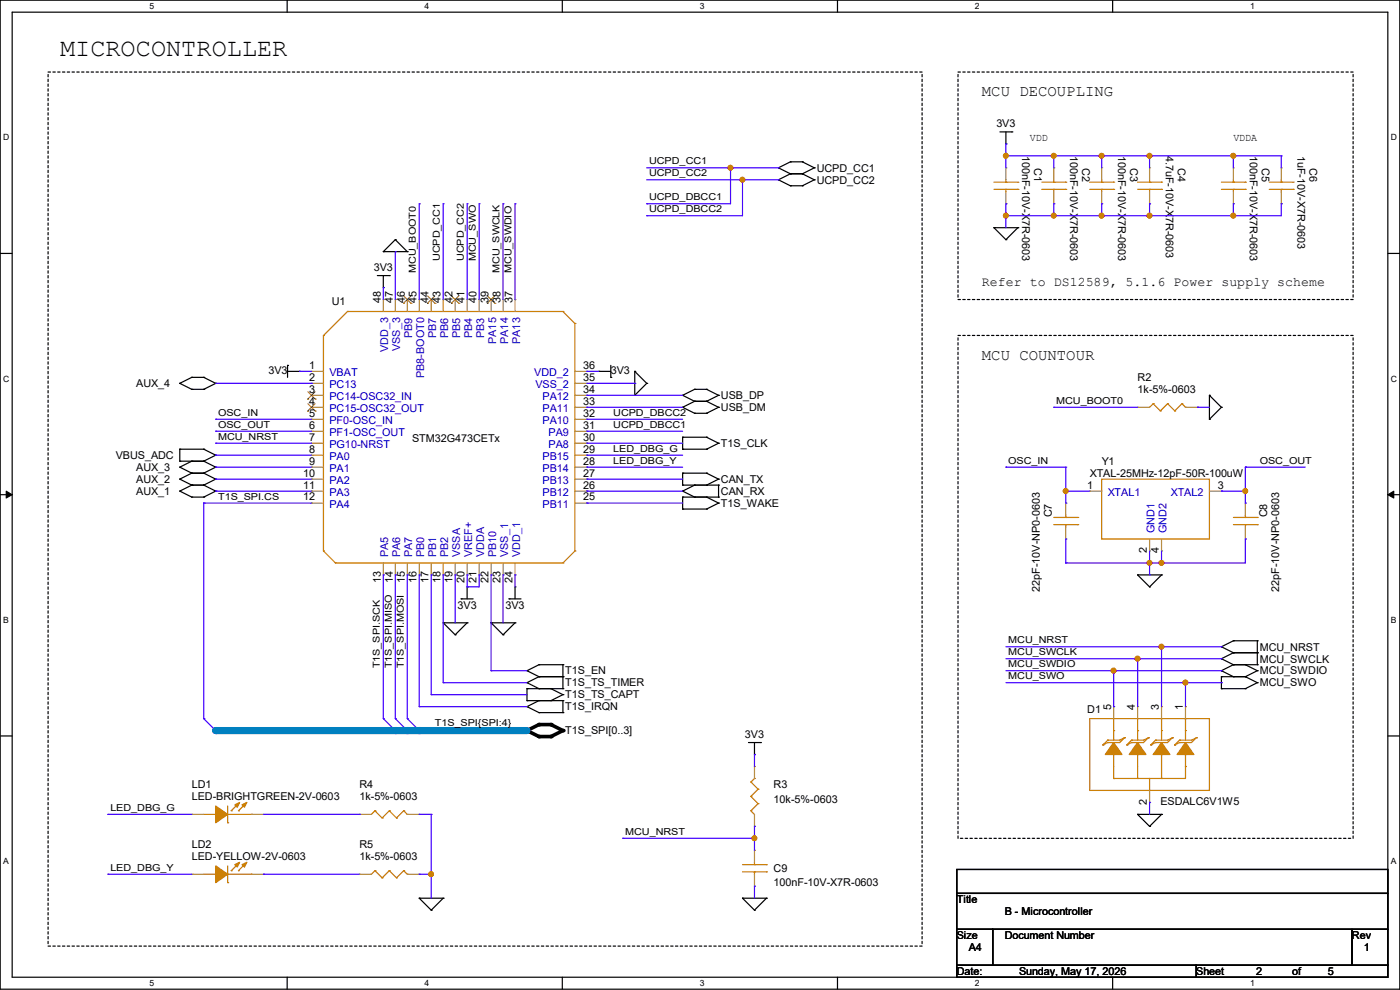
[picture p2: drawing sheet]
<svg xmlns="http://www.w3.org/2000/svg" width="297mm" height="210mm" viewBox="0 0 297 210" stroke-linecap="round" stroke-linejoin="round" font-family="sans-serif">
<path d="M0 0h297v209.8h-297zM2.6 2.6h291.8v204.7h-291.8z" fill="none" stroke="#000" stroke-width=".25"/>
<g fill="#fff">
<path d="M31.7 .3h1v2h-1z"/>
<path d="M31.7 207.6h1v1.9h-1z"/>
</g>
<path d="M60.9 0v2.6M60.9 207.3v2.5" fill="none" stroke="#000" stroke-width=".25"/>
<g fill="#fff">
<path d="M90.1 .3h1v2h-1z"/>
<path d="M90.1 207.6h1v1.9h-1z"/>
</g>
<path d="M119.3 0v2.6M119.3 207.3v2.5" fill="none" stroke="#000" stroke-width=".25"/>
<g fill="#fff">
<path d="M148.5 .3h.9v2h-.9z"/>
<path d="M148.5 207.6h.9v1.9h-.9z"/>
</g>
<path d="M177.7 0v2.6M177.7 207.3v2.5" fill="none" stroke="#000" stroke-width=".25"/>
<g fill="#fff">
<path d="M206.8 .3h1v2h-1z"/>
<path d="M206.8 207.6h1v1.9h-1z"/>
</g>
<path d="M236.1 0v2.6M236.1 207.3v2.5" fill="none" stroke="#000" stroke-width=".25"/>
<g fill="#fff">
<path d="M265.2 .3h1v2h-1z"/>
<path d="M265.2 207.6h1v1.9h-1z"/>
<path d="M.7 28.2h1.2v1.9h-1.2z"/>
<path d="M295.1 28.2h1.2v1.9h-1.2z"/>
<path d="M.7 79.3h1.2v2h-1.2z"/>
<path d="M295.1 79.3h1.2v2h-1.2z"/>
</g>
<path d="M0 53.8h2.6M294.4 53.8h2.6" fill="none" stroke="#000" stroke-width=".25"/>
<g fill="#fff">
<path d="M.7 130.5h1.2v2h-1.2z"/>
<path d="M295.1 130.5h1.1v2h-1.1z"/>
</g>
<path d="M0 104.9h2.6M294.4 104.9h2.6" fill="none" stroke="#000" stroke-width=".25"/>
<path d="M1.3 104.2l1.3 .7-1.3 .8zM294.4 104.9l1.3-.7v1.5z" fill="#000" stroke="#000" stroke-width=".21"/>
<g fill="#fff">
<path d="M.7 181.7h1.2v2h-1.2z"/>
<path d="M295.1 181.7h1.1v2h-1.1z"/>
</g>
<g fill="none" stroke="#000" stroke-width=".25">
<path d="M165.1 35.6h.1M165.1 38.1h.1M165.1 35.6l2.6 1.3M165.1 38.1l2.6 1.3M167.7 34.3h.1M167.7 36.9h.1M167.7 39.4h.1M167.7 34.3l-2.6 1.3M167.7 34.3h2.5M167.7 36.9h2.5M167.7 36.9l-2.6 1.2M167.7 39.4h2.5"/>
<path d="M170.2 34.3h.1M170.2 36.9h.1M170.2 39.4h.1M170.2 34.3l2.6 1.3M170.2 36.9l2.6 1.2M172.8 35.6h.1M172.8 38.1h.1M172.8 35.6l-2.6 1.3M172.8 38.1l-2.6 1.3M212.1 28h2.6M213.4 30.5h.1M213.4 28v2.5"/>
<path d="M214.7 28h.1M80.1 58.5h2.5M81.3 53.4h.1M81.3 53.4h5.1M81.3 58.5v2.5M82.6 58.5h.1M83.9 50.8h.1M83.9 50.8l-2.6 2.6M83.9 50.8l2.5 2.6M86.4 53.4h.1M210.9 48.3h.1M210.9 48.3h5"/>
<path d="M210.9 48.3l2.5 2.5M213.4 50.8h.1M215.9 48.3h.1M215.9 48.3l-2.5 2.5M61 77.5h.1M61 78.8h2.5M61 77.5v2.6M63.5 78.8h.1M81.3 61h.1M127 78.8h.1M127 78.8h2.6M129.6 77.5v2.6"/>
<path d="M134.7 78.8h.1M134.7 78.8v5.1M134.7 78.8l2.5 2.5M38.1 97.8h.1M38.1 95.3h.1M38.1 99.1h.1M38.1 81.3h.1M38.1 95.3h5.1M38.1 97.8h5.1M38.1 95.3v2.5M38.1 99.1l2.6 1.3M38.1 81.3l2.6 1.3"/>
<path d="M40.7 97.8h.1M40.7 80.1h.1M40.7 82.6h.1M40.7 97.8l-2.6 1.3M40.7 82.6h2.5M40.7 80.1l-2.6 1.2M40.7 80.1h2.5M43.2 95.3h.1M43.2 97.8h.1M43.2 80.1h.1M43.2 82.6h.1M43.2 95.3l2.6 1.3"/>
<path d="M43.2 97.8l2.6 1.3M43.2 80.1l2.6 1.2M45.8 96.6h.1M45.8 99.1h.1M45.8 81.3h.1M45.8 96.6l-2.6 1.2M45.8 99.1l-2.6 1.3M45.8 81.3l-2.6 1.3M129.6 80.1h.1M134.7 83.9h.1M137.2 81.3h.1M137.2 81.3l-2.5 2.6"/>
<path d="M144.8 95.3h.1M144.8 92.8h.1M144.8 83.9h.1M144.8 86.4h.1M144.8 92.8h5.1M144.8 95.3h5.1M144.8 92.8v2.5M144.8 83.9l2.6 1.2M144.8 86.4l2.6 1.3M147.4 82.6h.1M147.4 85.1h.1M147.4 87.7h.1"/>
<path d="M147.4 82.6l-2.6 1.3M147.4 82.6h2.5M147.4 85.1h2.5M147.4 85.1l-2.6 1.3M147.4 87.7h2.5M149.9 92.8h.1M149.9 95.3h.1M149.9 82.6h.1M149.9 85.1h.1M149.9 87.7h.1M149.9 92.8l2.5 1.2M149.9 82.6l2.5 1.3"/>
<path d="M149.9 85.1l2.5 1.3M152.4 94h.1M152.4 83.9h.1M152.4 86.4h.1M152.4 94l-2.5 1.3M152.4 83.9l-2.5 1.2M152.4 86.4l-2.5 1.3M256.6 83.9h.1M256.6 88.9h.1M256.6 83.9v5M256.6 83.9l2.5 2.5M259.1 86.4h.1"/>
<path d="M259.1 86.4l-2.5 2.5M38.1 101.6h.1M38.1 104.2h.1M38.1 101.6l2.6 1.3M38.1 104.2l2.6 1.3M40.7 100.4h.1M40.7 102.9h.1M40.7 105.5h.1M40.7 100.4h2.5M40.7 100.4l-2.6 1.2M40.7 102.9h2.5M40.7 102.9l-2.6 1.3"/>
<path d="M40.7 105.5h2.5M43.2 100.4h.1M43.2 102.9h.1M43.2 105.5h.1M43.2 100.4l2.6 1.2M43.2 102.9l2.6 1.3M45.8 101.6h.1M45.8 104.2h.1M45.8 101.6l-2.6 1.3M45.8 104.2l-2.6 1.3M144.8 108h.1M144.8 105.5h.1"/>
<path d="M144.8 102.9h.1M144.8 100.4h.1M144.8 104.2h.1M144.8 100.4v2.5M144.8 105.5v2.5M144.8 100.4h5.1M144.8 102.9h7.6M144.8 105.5h7.6M144.8 108h5.1M144.8 104.2l2.6 1.3M147.4 102.9h.1M147.4 105.5h.1"/>
<path d="M147.4 102.9l-2.6 1.3M149.9 105.5h.1M149.9 108h.1M149.9 100.4h.1M149.9 102.9h.1M149.9 105.5l2.5 1.2M149.9 100.4l2.5 1.2M152.4 106.7h.1M152.4 101.6h.1M152.4 102.9h.1M152.4 105.5h.1M152.4 106.7l-2.5 1.3"/>
<path d="M152.4 101.6l-2.5 1.3M152.4 102.9v2.6M94 132.1h.1M94 132.1h5.1M94 132.1l2.6 2.6M96.6 134.7h.1M97.8 127h.1M97.8 127h2.6M99.1 124.5h.1M99.1 132.1h.1M99.1 124.5v2.5M99.1 132.1l-2.5 2.6"/>
<path d="M104.2 132.1h.1M104.2 132.1h5.1M104.2 132.1l2.5 2.6M106.7 134.7h.1M108 127h.1M108 127h2.5M109.3 124.5h.1M109.3 132.1h.1M109.3 124.5v2.5M109.3 132.1l-2.6 2.6M241.3 122h.1M241.3 122h5.1"/>
<path d="M241.3 122l2.6 2.5M243.9 124.5h.1M246.4 122h.1M246.4 122l-2.5 2.5M259.1 139.7h.1M259.1 137.2h.1M259.1 139.7l2.6 1.3M259.1 137.2l2.6 1.3M261.7 138.5h.1M261.7 135.9h.1M261.7 138.5l-2.6 1.2M261.7 138.5h5"/>
<path d="M261.7 135.9l-2.6 1.3M261.7 135.9h5M266.7 138.5h.1M266.7 135.9h.1M266.7 135.9v5.1M0 156.1h2.6M111.8 149.9h.1M111.8 148.6h.1M111.8 146.1h.1M111.8 144.8h.1M111.8 142.3h.1M111.8 146.1h7.6"/>
<path d="M111.8 148.6h7.6M111.8 149.9l2.5 1.3M111.8 146.1v2.5M111.8 144.8l2.5 1.3M111.8 142.3l2.5 1.3M114.3 148.6h.1M114.3 151.2h.1M114.3 143.6h.1M114.3 146.1h.1M114.3 141h.1M114.3 141h5.1M114.3 143.6h5.1"/>
<path d="M114.3 148.6l-2.5 1.3M114.3 151.2h5.1M114.3 143.6l-2.5 1.2M114.3 141l-2.5 1.3M116.9 146.1h.1M116.9 148.6h.1M116.9 146.1l2.5 1.3M119.4 148.6h.1M119.4 151.2h.1M119.4 147.4h.1M119.4 143.6h.1M119.4 146.1h.1"/>
<path d="M119.4 141h.1M119.4 141v5.1M119.4 148.6v2.6M119.4 147.4l-2.5 1.2M158.8 157.5h2.5M160.1 157.5v2.6M161.3 157.5h.1M259.1 142.3h.1M259.1 146.1h.1M259.1 143.6h.1M259.1 143.6h5.1M259.1 142.3l2.6 1.3"/>
<path d="M259.1 146.1h5.1M259.1 143.6v2.5M261.7 141h.1M261.7 143.6h.1M261.7 141h5M261.7 141l-2.6 1.3M264.2 141h.1M264.2 143.6h.1M264.2 146.1h.1M264.2 141l2.5 1.3M264.2 143.6l2.5 1.2M266.7 141h.1"/>
<path d="M266.7 142.3h.1M266.7 144.8h.1M266.7 142.3l-2.5 1.3M266.7 144.8l-2.5 1.3M294.4 156.1h2.6M160.1 160.1h.1M241.3 172.8h.1M241.3 172.8h5.1M241.3 172.8l2.6 2.5M243.9 175.3h.1M246.4 172.8h.1M246.4 172.8l-2.5 2.5"/>
<path d="M88.9 190.5h.1M88.9 190.5h5.1M88.9 190.5l2.6 2.6M91.5 193.1h.1M94 190.5h.1M94 190.5l-2.5 2.6M157.5 190.5h.1M157.5 190.5h5.1M157.5 190.5l2.6 2.6M160.1 193.1h.1M162.6 190.5h.1M162.6 190.5l-2.5 2.6"/>
<path d="M203 184.4h91.4v5.1h-91.4zM203 189.5h91.4v7.6h-91.4zM203 197.1h7.6v7.7h-7.6zM210.6 197.1h76.2v7.7h-76.2zM286.8 197.1h7.6v7.7h-7.6zM203 204.8h50.8v2.5h-50.8zM253.8 204.8h40.6v2.5h-40.6z"/>
</g>
<path d="M10.2 15.3h185.4v185.4h-185.4zM203.2 15.3h83.9v48.2h-83.9zM203.2 71.2h83.9v106.6h-83.9z" fill="none" stroke="#000" stroke-width=".25" stroke-dasharray=".5"/>
<path d="M111.8 155l2.5-1.3h2.6l2.5 1.3-2.5 1.3h-2.6z" fill="none" stroke="#000" stroke-width=".76"/>
<g fill="#000">
<circle cx="111.8" cy="155" r=".38"/>
<circle cx="114.3" cy="153.7" r=".38"/>
<circle cx="114.3" cy="156.3" r=".38"/>
<circle cx="116.9" cy="156.3" r=".38"/>
<circle cx="116.9" cy="153.7" r=".38"/>
<circle cx="119.4" cy="155" r=".38"/>
</g>
<g fill="none" stroke="#4200ff" stroke-width=".25">
<path d="M213.4 33.1h.1M213.4 30.5h.1M213.4 33.1h20.3M213.4 30.5v5.1M223.6 33.1h.1M223.6 33.1v2.5M243.9 33.1h.1M243.9 33.1h27.9M243.9 33.1v2.5M261.7 33.1h.1M261.7 33.1v2.5M271.8 33.1h.1"/>
<path d="M271.8 33.1v2.5M83.9 53.4h.1M83.9 53.4v10.1M88.9 43.2h.1M88.9 43.2v20.3M101.6 43.2h.1M101.6 43.2v20.3M213.4 45.8h.1M213.4 43.2h.1M213.4 43.2v5.1M213.4 45.8h20.3M223.6 43.2h.1"/>
<path d="M223.6 45.8h.1M223.6 43.2v2.6M243.9 43.2h.1M243.9 45.8h.1M243.9 43.2v2.6M261.7 43.2h.1M261.7 45.8h.1M261.7 43.2v2.6M271.8 43.2h.1M271.8 43.2v2.6h-27.9M63.5 78.8h.1M63.5 78.8h2.6"/>
<path d="M124.5 78.8h.1M124.5 78.8h2.5M45.8 88.9h.1M45.8 91.5h.1M45.8 94h.1M45.8 96.6h.1M45.8 88.9h20.3M45.8 91.5h20.3M45.8 94h20.3M45.8 96.6h20.3M124.5 94h.1M124.5 94h20.3"/>
<path d="M213.4 99.1h.1M213.4 99.1h12.7M223.6 86.4h.1M223.6 86.4h17.7M226.1 99.1h.1M226.1 99.1v7.6M254 86.4h.1M254 86.4h2.6M264.2 99.1h.1M264.2 99.1v7.6M264.2 99.1h12.7M43.2 106.7v45.7"/>
<path d="M226.1 106.7h.1M226.1 114.3h.1M226.1 119.4h.1M226.1 104.2h.1M226.1 114.3v5.1M226.1 104.2h5.1M243.9 119.4h.1M243.9 116.9v5.1M246.4 119.4h.1M246.4 116.9v2.5M259.1 104.2h.1M259.1 104.2h5.1"/>
<path d="M264.2 106.7h.1M264.2 114.3h.1M264.2 114.3v5.1h-38.1M81.3 122h.1M81.3 122v30.4M83.9 122h.1M83.9 122v30.4M86.4 122h.1M86.4 122v30.4M88.9 122h.1M88.9 122v27.9M106.7 122h.1"/>
<path d="M106.7 122v10.1M109.3 122h.1M109.3 122v2.5M213.4 139.7h27.9M213.4 137.2h33M241.3 139.7h.1M243.9 122h.1M246.4 137.2h.1M43.2 152.4h.1M43.2 152.4l2.6 2.6M81.3 152.4h.1M81.3 152.4l2.6 2.6"/>
<path d="M83.9 152.4h.1M83.9 152.4l2.5 2.6M86.4 152.4h.1M86.4 152.4l2.5 2.6M213.4 144.8h38.1M213.4 142.3h22.9M236.3 142.3h.1M251.5 144.8h.1M22.9 172.8h.1M22.9 172.8h17.8M88.9 172.8h.1M88.9 172.8h2.6"/>
<path d="M91.5 172.8h.1M91.5 172.8v17.7M243.9 170.2h.1M243.9 170.2v2.6M22.9 185.5h.1M22.9 185.5h17.8M55.9 185.5h.1M55.9 185.5h20.3M88.9 185.5h.1M88.9 185.5h2.6M91.5 185.5h.1"/>
</g>
<g fill="none" stroke="#cc8006" stroke-width=".25">
<path d="M210.9 38.7h5M213.4 38.7h.1M213.4 38.1v.6M215.9 38.7h.1M221 38.7h5.1M223.6 38.7h.1M223.6 38.1v.6M226.1 38.7h.1M231.2 38.7h5.1M233.7 38.7h.1M233.7 38.1v.6M236.3 38.7h.1"/>
<path d="M241.3 38.7h5.1M243.9 38.7h.1M243.9 38.1v.6M246.4 38.7h.1M259.1 38.7h5.1M261.7 38.7h.1M261.7 38.1v.6M264.2 38.7h.1M269.3 38.7h5.1M271.8 38.7h.1M271.8 38.1v.6M274.4 38.7h.1"/>
<path d="M210.9 40.2h5M213.4 40.2h.1M213.4 40.2v.5M215.9 40.2h.1M221 40.2h5.1M223.6 40.2h.1M223.6 40.2v.5M226.1 40.2h.1M231.2 40.2h5.1M233.7 40.2h.1M233.7 40.2v.5M236.3 40.2h.1"/>
<path d="M241.3 40.2h5.1M243.9 40.2h.1M243.9 40.2v.5M246.4 40.2h.1M259.1 40.2h5.1M261.7 40.2h.1M261.7 40.2v.5M264.2 40.2h.1M269.3 40.2h5.1M271.8 40.2h.1M271.8 40.2v.5M274.4 40.2h.1"/>
<path d="M68.6 71.2h.1M68.6 71.2v45.7M73.7 66.1h.1M73.7 66.1h45.7M73.7 66.1l-5.1 5.1M119.4 66.1h.1M119.4 66.1l2.6 2.5M122 68.6h.1M122 68.6v48.3M244.6 85.6h.1M244.6 85.6l-.7 .8M244.6 85.6l1.6 1.6"/>
<path d="M246.2 87.2h.1M247.7 85.6h.1M247.7 85.6l-1.5 1.6M247.7 85.6l1.5 1.6M249.2 87.2h.1M250.7 85.6h.1M250.7 85.6l-1.5 1.6M250.7 85.6l.8 .8M251.5 86.4h.1M68.6 116.9h.1M68.6 116.9l2.6 2.5M71.2 119.4h.1"/>
<path d="M71.2 119.4h48.2M119.4 119.4h.1M122 116.9h.1M122 116.9l-2.6 2.5M223.6 109.8h5M223.6 111.3h5M226.1 111.3h.1M226.1 109.8h.1M226.1 109.3v.5M226.1 111.3v.5M228.6 109.8h.1M228.6 111.3h.1"/>
<path d="M233.7 101.6h22.9v12.7h-22.9zM261.7 109.8h5M261.7 111.3h5M264.2 111.3h.1M264.2 109.8h.1M264.2 109.3v.5M264.2 111.3v.5M266.7 109.8h.1M266.7 111.3h.1M231.2 152.4h25.4v15.3h-25.4zM234 158h.1M235 157h.1"/>
<path d="M235 157.5h.1M235 157l-1 1M235 157.5l-1 .5M236.3 155h.1M236.3 152.4h.1M236.3 152.4v4.6M238.5 156.5h.1M238.5 156.5l-1 .5h-2.5M238.5 156.5l-1 1h-2.5M239.1 158h.1M240.1 157h.1M240.1 157.5h.1"/>
<path d="M240.1 157l-1 1M240.1 157.5l-1 .5M241.3 155h.1M241.3 152.4h.1M241.3 152.4v4.6M243.6 156.5h.1M243.6 156.5l-1 .5h-2.5M243.6 156.5l-1 1h-2.5M244.1 158h.1M245.2 157h.1M245.2 157.5h.1M245.2 157l-1.1 1"/>
<path d="M245.2 157.5l-1.1 .5M246.4 155h.1M246.4 152.4h.1M246.4 152.4v4.6M248.7 156.5h.1M248.7 156.5l-1 .5h-2.5M248.7 156.5l-1 1h-2.5M249.2 158h.1M250.2 157h.1M250.2 157.5h.1M250.2 157l-1 1M250.2 157.5l-1 .5"/>
<path d="M251.5 155h.1M251.5 152.4h.1M251.5 152.4v4.6M253.8 156.5h.1M253.8 156.5l-1 .5h-2.6M253.8 156.5l-1 1h-2.6M43.2 172.8h2.6M45.8 172.8h.1M48.3 174.5h.1M48.3 171v3.5M48.3 172.8h5.1M49.1 172h.1"/>
<path d="M50.6 172h.1M50.6 170.5l-1.5 1.5M52.1 170.5l-1.5 1.5M53.4 172.8h.1M79.5 172h.1M79.5 172l-.7 .8M79.5 172l1.6 1.5M81.1 173.5h.1M82.6 172h.1M82.6 172l-1.5 1.5M82.6 172l1.5 1.5M84.1 173.5h.1"/>
<path d="M85.6 172h.1M85.6 172l-1.5 1.5M85.6 172l.8 .8M86.4 172.8h.1M159.3 172h.1M159.3 169h.1M159.3 165.9h.1M159.3 172l.8 .8M159.3 169l1.5 1.5M159.3 165.9l1.5 1.5M160.1 165.1h.1M160.1 165.1l-.8 .8"/>
<path d="M160.8 170.5h.1M160.8 167.4h.1M160.8 170.5l-1.5 1.5M160.8 167.4l-1.5 1.6M236.3 160.1h.1M236.3 165.1h.1M236.3 160.1v5M241.3 160.1h.1M241.3 165.1h.1M241.3 160.1v5M243.9 167.7h.1M243.9 165.1v2.6"/>
<path d="M246.4 160.1h.1M246.4 165.1h.1M246.4 160.1v5M251.5 160.1h.1M251.5 162.6h.1M251.5 160.1v5h-15.2M43.2 185.5h2.6M45.8 185.5h.1M48.3 187.2h.1M48.3 183.7v3.5M48.3 185.5h5.1M49.1 184.7h.1"/>
<path d="M50.6 184.7h.1M50.6 183.2l-1.5 1.5M52.1 183.2l-1.5 1.5M53.4 185.5h.1M79.5 184.7h.1M79.5 184.7l-.7 .8M79.5 184.7l1.6 1.5M81.1 186.2h.1M82.6 184.7h.1M82.6 184.7l-1.5 1.5M82.6 184.7l1.5 1.5M84.1 186.2h.1"/>
<path d="M85.6 184.7h.1M85.6 184.7l-1.5 1.5M85.6 184.7l.8 .8M86.4 185.5h.1M157.5 183.4h5.1M157.5 185h5.1M160.1 185h.1M160.1 183.4h.1M160.1 182.9v.5M160.1 185v.5M162.6 183.4h.1M162.6 185h.1"/>
</g>
<g fill="none" stroke="#a84" stroke-width=".25">
<path d="M213.4 35.6h.1M213.4 35.6v2.5M223.6 35.6h.1M223.6 35.6v2.5M233.7 35.6h.1M233.7 35.6v2.5M243.9 35.6h.1M243.9 35.6v2.5M261.7 35.6h.1M261.7 35.6v2.5M271.8 35.6h.1M271.8 35.6v2.5"/>
<path d="M213.4 43.2h.1M213.4 40.7v2.5M223.6 43.2h.1M223.6 40.7v2.5M233.7 43.2h.1M233.7 40.7v2.5M243.9 43.2h.1M243.9 40.7v2.5M261.7 43.2h.1M261.7 40.7v2.5M271.8 43.2h.1M271.8 40.7v2.5"/>
<path d="M66.1 78.8h.1M66.1 78.8h2.5M81.3 63.5h.1M81.3 63.5v2.6M83.9 63.5h.1M83.9 63.5v2.6M86.4 63.5h.1M86.4 63.5v2.6M88.9 63.5h.1M88.9 63.5v2.6M91.5 63.5h.1M91.5 63.5v2.6"/>
<path d="M94 63.5h.1M94 63.5v2.6M96.6 63.5h.1M96.6 63.5v2.6M99.1 63.5h.1M99.1 63.5v2.6M101.6 63.5h.1M101.6 63.5v2.6M104.2 63.5h.1M104.2 63.5v2.6M106.7 63.5h.1M106.7 63.5v2.6"/>
<path d="M109.3 63.5h.1M109.3 63.5v2.6M122 78.8h2.5M124.5 78.8h.1M66.1 81.3h.1M66.1 83.9h.1M66.1 86.4h.1M66.1 88.9h.1M66.1 91.5h.1M66.1 94h.1M66.1 96.6h.1M66.1 99.1h.1"/>
<path d="M66.1 81.3h2.5M66.1 83.9h2.5M66.1 86.4h2.5M66.1 88.9h2.5M66.1 91.5h2.5M66.1 94h2.5M66.1 96.6h2.5M66.1 99.1h2.5M122 81.3h2.5M122 83.9h2.5M122 86.4h2.5M122 88.9h2.5"/>
<path d="M122 91.5h2.5M122 94h2.5M122 96.6h2.5M122 99.1h2.5M124.5 81.3h.1M124.5 83.9h.1M124.5 86.4h.1M124.5 88.9h.1M124.5 91.5h.1M124.5 94h.1M124.5 96.6h.1M124.5 99.1h.1"/>
<path d="M241.3 86.4h.1M241.3 86.4h2.6M251.5 86.4h2.5M254 86.4h.1M66.1 101.6h.1M66.1 104.2h.1M66.1 106.7h.1M66.1 104.2h2.5M66.1 101.6h2.5M66.1 106.7h2.5M81.3 119.4v2.6M83.9 119.4v2.6"/>
<path d="M86.4 119.4v2.6M88.9 119.4v2.6M91.5 119.4v2.6M94 119.4v2.6M96.6 119.4v2.6M99.1 119.4v2.6M101.6 119.4v2.6M104.2 119.4v2.6M106.7 119.4v2.6M109.3 119.4v2.6M122 104.2h2.5M122 101.6h2.5"/>
<path d="M122 106.7h2.5M124.5 101.6h.1M124.5 104.2h.1M124.5 106.7h.1M226.1 106.7h.1M226.1 114.3h.1M226.1 106.7v2.6M226.1 111.8v2.5M231.2 104.2h.1M231.2 104.2h2.5M243.9 116.9h.1M243.9 114.3v2.6"/>
<path d="M246.4 116.9h.1M246.4 114.3v2.6M256.6 104.2h2.5M259.1 104.2h.1M264.2 106.7h.1M264.2 114.3h.1M264.2 106.7v2.6M264.2 111.8v2.5M81.3 122h.1M83.9 122h.1M86.4 122h.1M88.9 122h.1"/>
<path d="M91.5 122h.1M94 122h.1M96.6 122h.1M99.1 122h.1M101.6 122h.1M104.2 122h.1M106.7 122h.1M109.3 122h.1M236.3 149.9h.1M236.3 149.9v2.5M241.3 149.9h.1M241.3 149.9v2.5"/>
<path d="M246.4 149.9h.1M246.4 149.9v2.5M251.5 149.9h.1M251.5 149.9v2.5M40.7 172.8h.1M40.7 172.8h2.5M53.4 172.8h2.5M55.9 172.8h.1M76.2 172.8h.1M76.2 172.8h2.6M86.4 172.8h2.5M88.9 172.8h.1"/>
<path d="M160.1 175.3h.1M160.1 162.6h.1M160.1 162.6v2.5M160.1 172.8v2.5M243.9 170.2h.1M243.9 167.7v2.5M40.7 185.5h.1M40.7 185.5h2.5M53.4 185.5h2.5M55.9 185.5h.1M76.2 185.5h.1M76.2 185.5h2.6"/>
<path d="M86.4 185.5h2.5M88.9 185.5h.1M160.1 180.4h.1M160.1 188h.1M160.1 180.4v2.5M160.1 185.5v2.5"/>
</g>
<g fill="#cc8006" stroke="#cc8006" stroke-width=".25">
<path d="M45.8 171l2.5 1.8-2.5 1.7z" fill-rule="evenodd"/>
<path d="M51.4 170.7l1-.5-.5 1z" fill-rule="evenodd"/>
<path d="M49.8 170.7l1-.5-.5 1z" fill-rule="evenodd"/>
<path d="M45.8 183.7l2.5 1.8-2.5 1.7z" fill-rule="evenodd"/>
<path d="M51.4 183.4l1-.5-.5 1z" fill-rule="evenodd"/>
<path d="M49.8 183.4l1-.5-.5 1z" fill-rule="evenodd"/>
<path d="M236.3 157.5l1.7 2.6h-3.5z" fill-rule="evenodd"/>
<path d="M241.3 157.5l1.8 2.6h-3.5z" fill-rule="evenodd"/>
<path d="M246.4 157.5l1.8 2.6h-3.6z" fill-rule="evenodd"/>
<path d="M251.5 157.5l1.8 2.6h-3.6z" fill-rule="evenodd"/>
</g>
<g fill="none" stroke="#804000" stroke-width=".21">
<path d="M85.6 64.3h.1M85.6 62.8l1.6 1.5M87.2 62.8l-1.6 1.5M87.2 64.3h.1M90.7 64.3h.1M90.7 62.8l1.6 1.5M92.2 62.8l-1.5 1.5M92.3 64.3h.1M95.8 64.3h.1M95.8 62.8l1.6 1.5M97.3 62.8l-1.5 1.5M97.4 64.3h.1"/>
<path d="M103.4 64.3h.1M103.4 62.8l1.6 1.5M104.9 62.8l-1.5 1.5M105 64.3h.1M65.3 84.7h.1M65.3 87.2h.1M65.3 83.1l1.6 1.6M65.3 85.6l1.6 1.6M66.8 83.1l-1.5 1.6M66.8 85.6l-1.5 1.6M66.9 84.7h.1M66.9 87.2h.1"/>
</g>
<g fill="#f00" stroke="#f00" stroke-width=".25">
<circle cx="233.7" cy="33" r=".49"/>
<circle cx="223.5" cy="33" r=".49"/>
<circle cx="261.6" cy="33" r=".49"/>
<circle cx="233.7" cy="45.7" r=".49"/>
<circle cx="223.5" cy="45.7" r=".49"/>
<circle cx="243.9" cy="45.7" r=".49"/>
<circle cx="261.6" cy="45.7" r=".49"/>
<circle cx="213.4" cy="45.7" r=".49"/>
<circle cx="213.4" cy="33" r=".49"/>
<circle cx="91.5" cy="185.4" r=".49"/>
<circle cx="264.2" cy="104.2" r=".49"/>
<circle cx="246.4" cy="119.4" r=".49"/>
<circle cx="243.9" cy="119.4" r=".49"/>
<circle cx="226.1" cy="104.2" r=".49"/>
<circle cx="251.5" cy="144.8" r=".49"/>
<circle cx="241.3" cy="139.7" r=".49"/>
<circle cx="236.2" cy="142.3" r=".49"/>
<circle cx="246.4" cy="137.2" r=".49"/>
</g>
<path d="M83.9 155h2.5" fill="none" stroke="#0080c0" stroke-width="1.5"/>
<circle cx="83.9" cy="155" r=".76" fill="#0080c0"/>
<path d="M86.4 155h2.5" fill="none" stroke="#0080c0" stroke-width="1.5"/>
<circle cx="86.4" cy="155" r=".76" fill="#0080c0"/>
<path d="M88.9 155h22.9" fill="none" stroke="#0080c0" stroke-width="1.5"/>
<circle cx="88.9" cy="155" r=".76" fill="#0080c0"/>
<g fill="none" stroke="#4200ff" stroke-width=".25">
<path d="M137.2 35.6h27.9M137.2 38.1h27.9M155 35.6h.1M155 35.6v7.6h-17.8M157.5 38.1h.1M157.5 38.1v7.7h-20.3M165.1 35.6h.1M165.1 38.1h.1M94 43.2h.1M94 43.2v20.3M99.1 43.2h.1M99.1 43.2v20.3"/>
<path d="M106.7 43.2h.1M106.7 43.2v20.3M109.3 43.2h.1M109.3 43.2v20.3M137.2 45.8h.1M137.2 43.2h.1M81.3 61h.1M81.3 61v2.5M45.8 99.1h.1M45.8 99.1h20.3M124.5 83.9h.1M124.5 86.4h.1"/>
<path d="M124.5 91.5h.1M124.5 88.9h.1M124.5 83.9h20.3M124.5 86.4h20.3M124.5 81.3h10.2M124.5 91.5h20.3M124.5 88.9h20.3M134.7 81.3h.1M43.2 106.7h.1M43.2 106.7h22.9M45.8 101.6h.1M45.8 104.2h.1"/>
<path d="M45.8 101.6h20.3M45.8 104.2h20.3M124.5 101.6h.1M124.5 104.2h.1M124.5 101.6h20.3M124.5 104.2h20.3M96.6 122h.1M96.6 122v10.1M99.1 122h.1M99.1 124.5h.1M99.1 122v2.5M101.6 122h.1"/>
<path d="M101.6 122v2.5h-2.5M241.3 139.7h17.8M259.1 139.7h.1M88.9 149.9h.1M88.9 149.9h22.9M91.5 147.4h.1M91.5 147.4h20.3M94 144.8h.1M94 144.8h17.8M236.3 142.3h22.8M251.5 144.8h.1M251.5 144.8h7.6"/>
<path d="M251.5 144.8v5.1M259.1 142.3h.1M259.1 144.8h.1M55.9 172.8h20.3M76.2 172.8h.1M132.1 177.8h.1M132.1 177.8h28M160.1 160.1h.1M160.1 175.3h.1M160.1 177.8h.1M160.1 160.1v2.5M160.1 175.3v5.1"/>
<path d="M160.1 188h.1M160.1 188v2.5"/>
</g>
<g fill="#f00" stroke="#f00" stroke-width=".25">
<circle cx="160" cy="177.8" r=".49"/>
<circle cx="155" cy="35.6" r=".49"/>
<circle cx="157.5" cy="38.1" r=".49"/>
</g>
<path d="M45.8 155h38.1" fill="none" stroke="#0080c0" stroke-width="1.5"/>
<circle cx="45.8" cy="155" r=".76" fill="#0080c0"/>
<g fill="none" stroke="#4200ff" stroke-width=".25">
<path d="M233.7 33.1h.1M233.7 33.1v2.5M233.7 33.1h10.2M233.7 43.2h.1M233.7 45.8h.1M233.7 43.2v2.6M233.7 45.8h10.2M45.8 81.3h20.3M66.1 81.3h.1M124.5 96.6h.1M124.5 99.1h.1M124.5 96.6h20.3"/>
<path d="M124.5 99.1h20.3M124.5 106.7h.1M124.5 106.7h20.3M91.5 122h.1M91.5 122v25.4M94 122h.1M94 122v22.8M104.2 122h.1M104.2 122v20.3M241.3 139.7h.1M241.3 139.7v10.2M246.4 137.2h.1"/>
<path d="M246.4 137.2v12.7M246.4 137.2h12.7M259.1 137.2h.1M104.2 142.3h.1M104.2 142.3h7.6M236.3 149.9h.1M236.3 142.3v7.6"/>
</g>
<g fill="#f00" stroke="#f00" stroke-width=".25">
<circle cx="243.9" cy="33" r=".49"/>
<circle cx="233.7" cy="33" r=".49"/>
<circle cx="223.5" cy="33" r=".49"/>
<circle cx="261.6" cy="33" r=".49"/>
<circle cx="233.7" cy="45.7" r=".49"/>
<circle cx="223.5" cy="45.7" r=".49"/>
<circle cx="243.9" cy="45.7" r=".49"/>
<circle cx="261.6" cy="45.7" r=".49"/>
<circle cx="213.4" cy="45.7" r=".49"/>
<circle cx="213.4" cy="33" r=".49"/>
<circle cx="91.5" cy="185.4" r=".49"/>
<circle cx="264.2" cy="104.2" r=".49"/>
<circle cx="246.4" cy="119.4" r=".49"/>
<circle cx="243.9" cy="119.4" r=".49"/>
<circle cx="226.1" cy="104.2" r=".49"/>
<circle cx="251.5" cy="144.8" r=".49"/>
<circle cx="241.3" cy="139.7" r=".49"/>
<circle cx="236.2" cy="142.3" r=".49"/>
<circle cx="246.4" cy="137.2" r=".49"/>
<circle cx="160" cy="177.8" r=".49"/>
<circle cx="155" cy="35.6" r=".49"/>
<circle cx="157.5" cy="38.1" r=".49"/>
</g>
<text font-size="5.3" x="12.7" y="11.9">MICROCONTROLLER</text>
<g font-size="3.3">
<text x="208.3" y="20.4">MCU DECOUPLING</text>
<text x="208.3" y="76.3">MCU COUNTOUR</text>
</g>
<text font-size="2.8" x="208.3" y="60.7">Refer to DS12589, 5.1.6 Power supply scheme</text>
<g font-size="2.3">
<text x="211.4" y="27">3V3</text>
<text x="218.5" y="29.8">VDD</text>
<text x="261.7" y="29.8">VDDA</text>
<text x="216.9" y="33.1" transform="rotate(90 216.9 33.1)">100nF-10V-X7R-0603</text>
<text x="219.4" y="35.6" transform="rotate(90 219.4 35.6)">C1</text>
<text x="227" y="33.1" transform="rotate(90 227 33.1)">100nF-10V-X7R-0603</text>
<text x="229.6" y="35.6" transform="rotate(90 229.6 35.6)">C2</text>
<text x="237.2" y="33.1" transform="rotate(90 237.2 33.1)">100nF-10V-X7R-0603</text>
<text x="239.7" y="35.6" transform="rotate(90 239.7 35.6)">C3</text>
<text x="247.4" y="33.1" transform="rotate(90 247.4 33.1)">4.7uF-10V-X7R-0603</text>
<text x="249.9" y="35.6" transform="rotate(90 249.9 35.6)">C4</text>
<text x="265.1" y="33.1" transform="rotate(90 265.1 33.1)">100nF-10V-X7R-0603</text>
<text x="267.7" y="35.6" transform="rotate(90 267.7 35.6)">C5</text>
<text x="275.3" y="33.1" transform="rotate(90 275.3 33.1)">1uF-10V-X7R-0603</text>
<text x="277.8" y="35.6" transform="rotate(90 277.8 35.6)">C6</text>
<text x="173.3" y="36.4">UCPD_CC1</text>
<text x="173.3" y="38.9">UCPD_CC2</text>
<text x="79.3" y="57.5">3V3</text>
<text x="70.4" y="64.6">U1</text>
<text x="80.8" y="64.3" transform="rotate(-90 80.8 64.3)">48</text>
<text x="83.3" y="64.3" transform="rotate(-90 83.3 64.3)">47</text>
<text x="85.9" y="64.3" transform="rotate(-90 85.9 64.3)">46</text>
<text x="88.4" y="64.3" transform="rotate(-90 88.4 64.3)">45</text>
<text x="90.9" y="64.3" transform="rotate(-90 90.9 64.3)">44</text>
<text x="93.5" y="64.3" transform="rotate(-90 93.5 64.3)">43</text>
<text x="96" y="64.3" transform="rotate(-90 96 64.3)">42</text>
<text x="98.6" y="64.3" transform="rotate(-90 98.6 64.3)">41</text>
<text x="101.1" y="64.3" transform="rotate(-90 101.1 64.3)">40</text>
<text x="103.6" y="64.3" transform="rotate(-90 103.6 64.3)">39</text>
<text x="106.2" y="64.3" transform="rotate(-90 106.2 64.3)">38</text>
<text x="108.7" y="64.3" transform="rotate(-90 108.7 64.3)">37</text>
<text x="28.9" y="82.1">AUX_4</text>
<text x="56.9" y="79.3">3V3</text>
<text x="65.6" y="78.2">1</text>
<text x="65.6" y="80.8">2</text>
<text x="65.6" y="83.3">3</text>
<text x="123.7" y="78.2">36</text>
<text x="123.7" y="80.8">35</text>
<text x="123.7" y="83.3">34</text>
<text x="129.6" y="79.3">3V3</text>
<text x="241.3" y="80.9">R2</text>
<text x="241.3" y="83.4">1k-5%-0603</text>
<text x="65.6" y="85.9">4</text>
<text x="65.6" y="88.4">5</text>
<text x="123.7" y="85.9">33</text>
<text x="123.7" y="88.4">32</text>
<text x="153" y="84.7">USB_DP</text>
<text x="153" y="87.2">USB_DM</text>
<text x="65.6" y="90.9">6</text>
<text x="65.6" y="93.5">7</text>
<text x="87.4" y="93.8">STM32G473CETx</text>
<text x="123.7" y="90.9">31</text>
<text x="123.7" y="93.5">30</text>
<text x="153" y="94.8">T1S_CLK</text>
<text x="24.6" y="97.4">VBUS_ADC</text>
<text x="28.9" y="99.9">AUX_3</text>
<text x="64.3" y="101.1">10</text>
<text x="65.6" y="96">8</text>
<text x="65.6" y="98.6">9</text>
<text x="123.7" y="96">29</text>
<text x="123.7" y="98.6">28</text>
<text x="123.7" y="101.1">27</text>
<text x="231.2" y="101.2">XTAL-25MHz-12pF-50R-100uW</text>
<text x="233.7" y="98.6">Y1</text>
<text x="28.9" y="102.4">AUX_2</text>
<text x="28.9" y="105">AUX_1</text>
<text x="64.3" y="103.6">11</text>
<text x="64.3" y="106.2">12</text>
<text x="123.7" y="103.6">26</text>
<text x="123.7" y="106.2">25</text>
<text x="153" y="107.5">T1S_WAKE</text>
<text x="153" y="102.4">CAN_TX</text>
<text x="153" y="105">CAN_RX</text>
<text x="230.7" y="103.6">1</text>
<text x="258.4" y="103.6">3</text>
<text x="223.1" y="109.8" transform="rotate(-90 223.1 109.8)">C7</text>
<text x="268.9" y="109.8" transform="rotate(-90 268.9 109.8)">C8</text>
<text x="243.3" y="117.4" transform="rotate(-90 243.3 117.4)">2</text>
<text x="245.9" y="117.4" transform="rotate(-90 245.9 117.4)">4</text>
<text x="80.8" y="123.7" transform="rotate(-90 80.8 123.7)">13</text>
<text x="83.3" y="123.7" transform="rotate(-90 83.3 123.7)">14</text>
<text x="85.9" y="123.7" transform="rotate(-90 85.9 123.7)">15</text>
<text x="88.4" y="123.7" transform="rotate(-90 88.4 123.7)">16</text>
<text x="90.9" y="123.7" transform="rotate(-90 90.9 123.7)">17</text>
<text x="93.5" y="123.7" transform="rotate(-90 93.5 123.7)">18</text>
<text x="96" y="123.7" transform="rotate(-90 96 123.7)">19</text>
<text x="98.6" y="123.7" transform="rotate(-90 98.6 123.7)">20</text>
<text x="101.1" y="123.7" transform="rotate(-90 101.1 123.7)">21</text>
<text x="103.6" y="123.7" transform="rotate(-90 103.6 123.7)">22</text>
<text x="106.2" y="123.7" transform="rotate(-90 106.2 123.7)">23</text>
<text x="108.7" y="123.7" transform="rotate(-90 108.7 123.7)">24</text>
<text x="220.6" y="125.5" transform="rotate(-90 220.6 125.5)">22pF-10V-NP0-0603</text>
<text x="271.4" y="125.5" transform="rotate(-90 271.4 125.5)">22pF-10V-NP0-0603</text>
<text x="97.1" y="129.1">3V3</text>
<text x="107.2" y="129.1">3V3</text>
<text x="119.9" y="143.1">T1S_EN</text>
<text x="267.3" y="140.5">MCU_SWCLK</text>
<text x="267.3" y="138">MCU_NRST</text>
<text x="267.3" y="143.1">MCU_SWDIO</text>
<text x="119.9" y="148.2">T1S_TS_CAPT</text>
<text x="119.9" y="145.6">T1S_TS_TIMER</text>
<text x="267.3" y="145.6">MCU_SWO</text>
<text x="119.9" y="155.8">T1S_SPI[0..3]</text>
<text x="119.9" y="150.7">T1S_IRQN</text>
<text x="230.7" y="151.2">D1</text>
<text x="235.7" y="150.7" transform="rotate(-90 235.7 150.7)">5</text>
<text x="240.8" y="150.7" transform="rotate(-90 240.8 150.7)">4</text>
<text x="245.9" y="150.7" transform="rotate(-90 245.9 150.7)">3</text>
<text x="251" y="150.7" transform="rotate(-90 251 150.7)">1</text>
<text x="158" y="156.5">3V3</text>
<text x="40.7" y="167.2">LD1</text>
<text x="76.2" y="167.2">R4</text>
<text x="164.1" y="167.2">R3</text>
<text x="40.7" y="169.8">LED-BRIGHTGREEN-2V-0603</text>
<text x="76.2" y="169.8">1k-5%-0603</text>
<text x="164.1" y="170.3">10k-5%-0603</text>
<text x="243.3" y="170.7" transform="rotate(-90 243.3 170.7)">2</text>
<text x="246.2" y="170.8">ESDALC6V1W5</text>
<text x="40.7" y="179.9">LD2</text>
<text x="76.2" y="179.9">R5</text>
<text x="40.7" y="182.5">LED-YELLOW-2V-0603</text>
<text x="76.2" y="182.5">1k-5%-0603</text>
<text x="164.1" y="185">C9</text>
<text x="164.1" y="188">100nF-10V-X7R-0603</text>
<text x="203" y="191.6">Title</text>
<text x="213.2" y="194.1">B - Microcontroller</text>
<text x="203" y="199.2">Size</text>
<text x="205.5" y="201.8">A4</text>
<text x="213.1" y="199.2">Document Number</text>
<text x="286.8" y="199.2">Rev</text>
<text x="289.4" y="201.8">1</text>
<text x="203" y="206.8">Date:</text>
<text x="216.2" y="206.8">Sunday, May 17, 2026</text>
<text x="253.8" y="206.8">Sheet</text>
<text x="266.5" y="206.8">2</text>
<text x="274.1" y="206.8">of</text>
<text x="281.7" y="206.8">5</text>
</g>
<g font-size="2.3" fill="#00c">
<text x="87.5" y="71.7" transform="rotate(-90 87.5 71.7)">PB9</text>
<text x="92.5" y="71.7" transform="rotate(-90 92.5 71.7)">PB7</text>
<text x="95.1" y="71.7" transform="rotate(-90 95.1 71.7)">PB6</text>
<text x="97.6" y="71.7" transform="rotate(-90 97.6 71.7)">PB5</text>
<text x="100.2" y="71.7" transform="rotate(-90 100.2 71.7)">PB4</text>
<text x="102.7" y="71.7" transform="rotate(-90 102.7 71.7)">PB3</text>
<text x="82.4" y="74.7" transform="rotate(-90 82.4 74.7)">VDD_3</text>
<text x="84.9" y="74.5" transform="rotate(-90 84.9 74.5)">VSS_3</text>
<text x="105.2" y="72.9" transform="rotate(-90 105.2 72.9)">PA15</text>
<text x="107.8" y="72.9" transform="rotate(-90 107.8 72.9)">PA14</text>
<text x="110.3" y="72.9" transform="rotate(-90 110.3 72.9)">PA13</text>
<text x="69.9" y="79.8">VBAT</text>
<text x="69.9" y="82.4">PC13</text>
<text x="90" y="80.2" transform="rotate(-90 90 80.2)">PB8-BOOT0</text>
<text x="113.3" y="79.8">VDD_2</text>
<text x="113.6" y="82.4">VSS_2</text>
<text x="69.9" y="84.9">PC14-OSC32_IN</text>
<text x="69.9" y="87.5">PC15-OSC32_OUT</text>
<text x="115.1" y="84.9">PA12</text>
<text x="115.1" y="87.5">PA11</text>
<text x="69.9" y="90">PF0-OSC_IN</text>
<text x="69.9" y="92.5">PF1-OSC_OUT</text>
<text x="69.9" y="95.1">PG10-NRST</text>
<text x="115.1" y="90">PA10</text>
<text x="116.4" y="92.5">PA9</text>
<text x="116.4" y="95.1">PA8</text>
<text x="69.9" y="97.6">PA0</text>
<text x="69.9" y="100.2">PA1</text>
<text x="115.1" y="97.6">PB15</text>
<text x="115.1" y="100.2">PB14</text>
<text x="69.9" y="102.7">PA2</text>
<text x="69.9" y="105.2">PA3</text>
<text x="69.9" y="107.8">PA4</text>
<text x="115.1" y="102.7">PB13</text>
<text x="115.1" y="105.2">PB12</text>
<text x="115.1" y="107.8">PB11</text>
<text x="235" y="105.2">XTAL1</text>
<text x="248.4" y="105.2">XTAL2</text>
<text x="244.9" y="113.1" transform="rotate(-90 244.9 113.1)">GND1</text>
<text x="247.5" y="113.1" transform="rotate(-90 247.5 113.1)">GND2</text>
<text x="82.4" y="118.2" transform="rotate(-90 82.4 118.2)">PA5</text>
<text x="84.9" y="118.2" transform="rotate(-90 84.9 118.2)">PA6</text>
<text x="87.5" y="118.2" transform="rotate(-90 87.5 118.2)">PA7</text>
<text x="90" y="118.2" transform="rotate(-90 90 118.2)">PB0</text>
<text x="92.5" y="118.2" transform="rotate(-90 92.5 118.2)">PB1</text>
<text x="95.1" y="118.2" transform="rotate(-90 95.1 118.2)">PB2</text>
<text x="97.6" y="118.2" transform="rotate(-90 97.6 118.2)">VSSA</text>
<text x="100.2" y="118.2" transform="rotate(-90 100.2 118.2)">VREF+</text>
<text x="102.7" y="118.2" transform="rotate(-90 102.7 118.2)">VDDA</text>
<text x="105.2" y="118.2" transform="rotate(-90 105.2 118.2)">PB10</text>
<text x="107.8" y="118.2" transform="rotate(-90 107.8 118.2)">VSS_1</text>
<text x="110.3" y="118.2" transform="rotate(-90 110.3 118.2)">VDD_1</text>
</g>
<g font-size="2">
<text x="137.7" y="34.9">UCPD_CC1</text>
<text x="137.7" y="37.4">UCPD_CC2</text>
<text x="137.7" y="45">UCPD_DBCC2</text>
<text x="137.7" y="42.5">UCPD_DBCC1</text>
<text x="88.2" y="58" transform="rotate(-90 88.2 58)">MCU_BOOT0</text>
<text x="93.3" y="55.4" transform="rotate(-90 93.3 55.4)">UCPD_CC1</text>
<text x="98.4" y="55.4" transform="rotate(-90 98.4 55.4)">UCPD_CC2</text>
<text x="100.9" y="55.4" transform="rotate(-90 100.9 55.4)">MCU_SWO</text>
<text x="106" y="58" transform="rotate(-90 106 58)">MCU_SWCLK</text>
<text x="108.5" y="58" transform="rotate(-90 108.5 58)">MCU_SWDIO</text>
<text x="46.3" y="88.2">OSC_IN</text>
<text x="130.1" y="88.2">UCPD_DBCC2</text>
<text x="224.1" y="85.7">MCU_BOOT0</text>
<text x="46.3" y="90.8">OSC_OUT</text>
<text x="46.3" y="93.3">MCU_NRST</text>
<text x="130.1" y="90.8">UCPD_DBCC1</text>
<text x="130.1" y="95.8">LED_DBG_G</text>
<text x="130.1" y="98.4">LED_DBG_Y</text>
<text x="213.9" y="98.4">OSC_IN</text>
<text x="267.3" y="98.4">OSC_OUT</text>
<text x="46.3" y="106">T1S_SPI.CS</text>
<text x="213.9" y="136.5">MCU_NRST</text>
<text x="80.6" y="141.8" transform="rotate(-90 80.6 141.8)">T1S_SPI.SCK</text>
<text x="83.1" y="141.8" transform="rotate(-90 83.1 141.8)">T1S_SPI.MISO</text>
<text x="85.7" y="141.8" transform="rotate(-90 85.7 141.8)">T1S_SPI.MOSI</text>
<text x="213.9" y="139">MCU_SWCLK</text>
<text x="213.9" y="141.6">MCU_SWDIO</text>
<text x="213.9" y="144.1">MCU_SWO</text>
<text x="92.2" y="154">T1S_SPI{SPI:4}</text>
<text x="23.4" y="172">LED_DBG_G</text>
<text x="132.6" y="177.1">MCU_NRST</text>
<text x="23.4" y="184.7">LED_DBG_Y</text>
</g>
<g font-size="1.8">
<text x="31.7" y="1.9">5</text>
<text x="90.1" y="1.9">4</text>
<text x="148.5" y="1.9">3</text>
<text x="206.8" y="1.9">2</text>
<text x="265.2" y="1.9">1</text>
<text x=".7" y="29.8">D</text>
<text x="295.1" y="29.8">D</text>
<text x=".7" y="80.9">C</text>
<text x="295.1" y="80.9">C</text>
<text x=".7" y="132.1">B</text>
<text x="295.1" y="132.1">B</text>
<text x=".7" y="183.3">A</text>
<text x="295.1" y="183.3">A</text>
<text x="31.7" y="209.2">5</text>
<text x="90.1" y="209.2">4</text>
<text x="148.5" y="209.2">3</text>
<text x="206.8" y="209.2">2</text>
<text x="265.2" y="209.2">1</text>
</g>
</svg>
